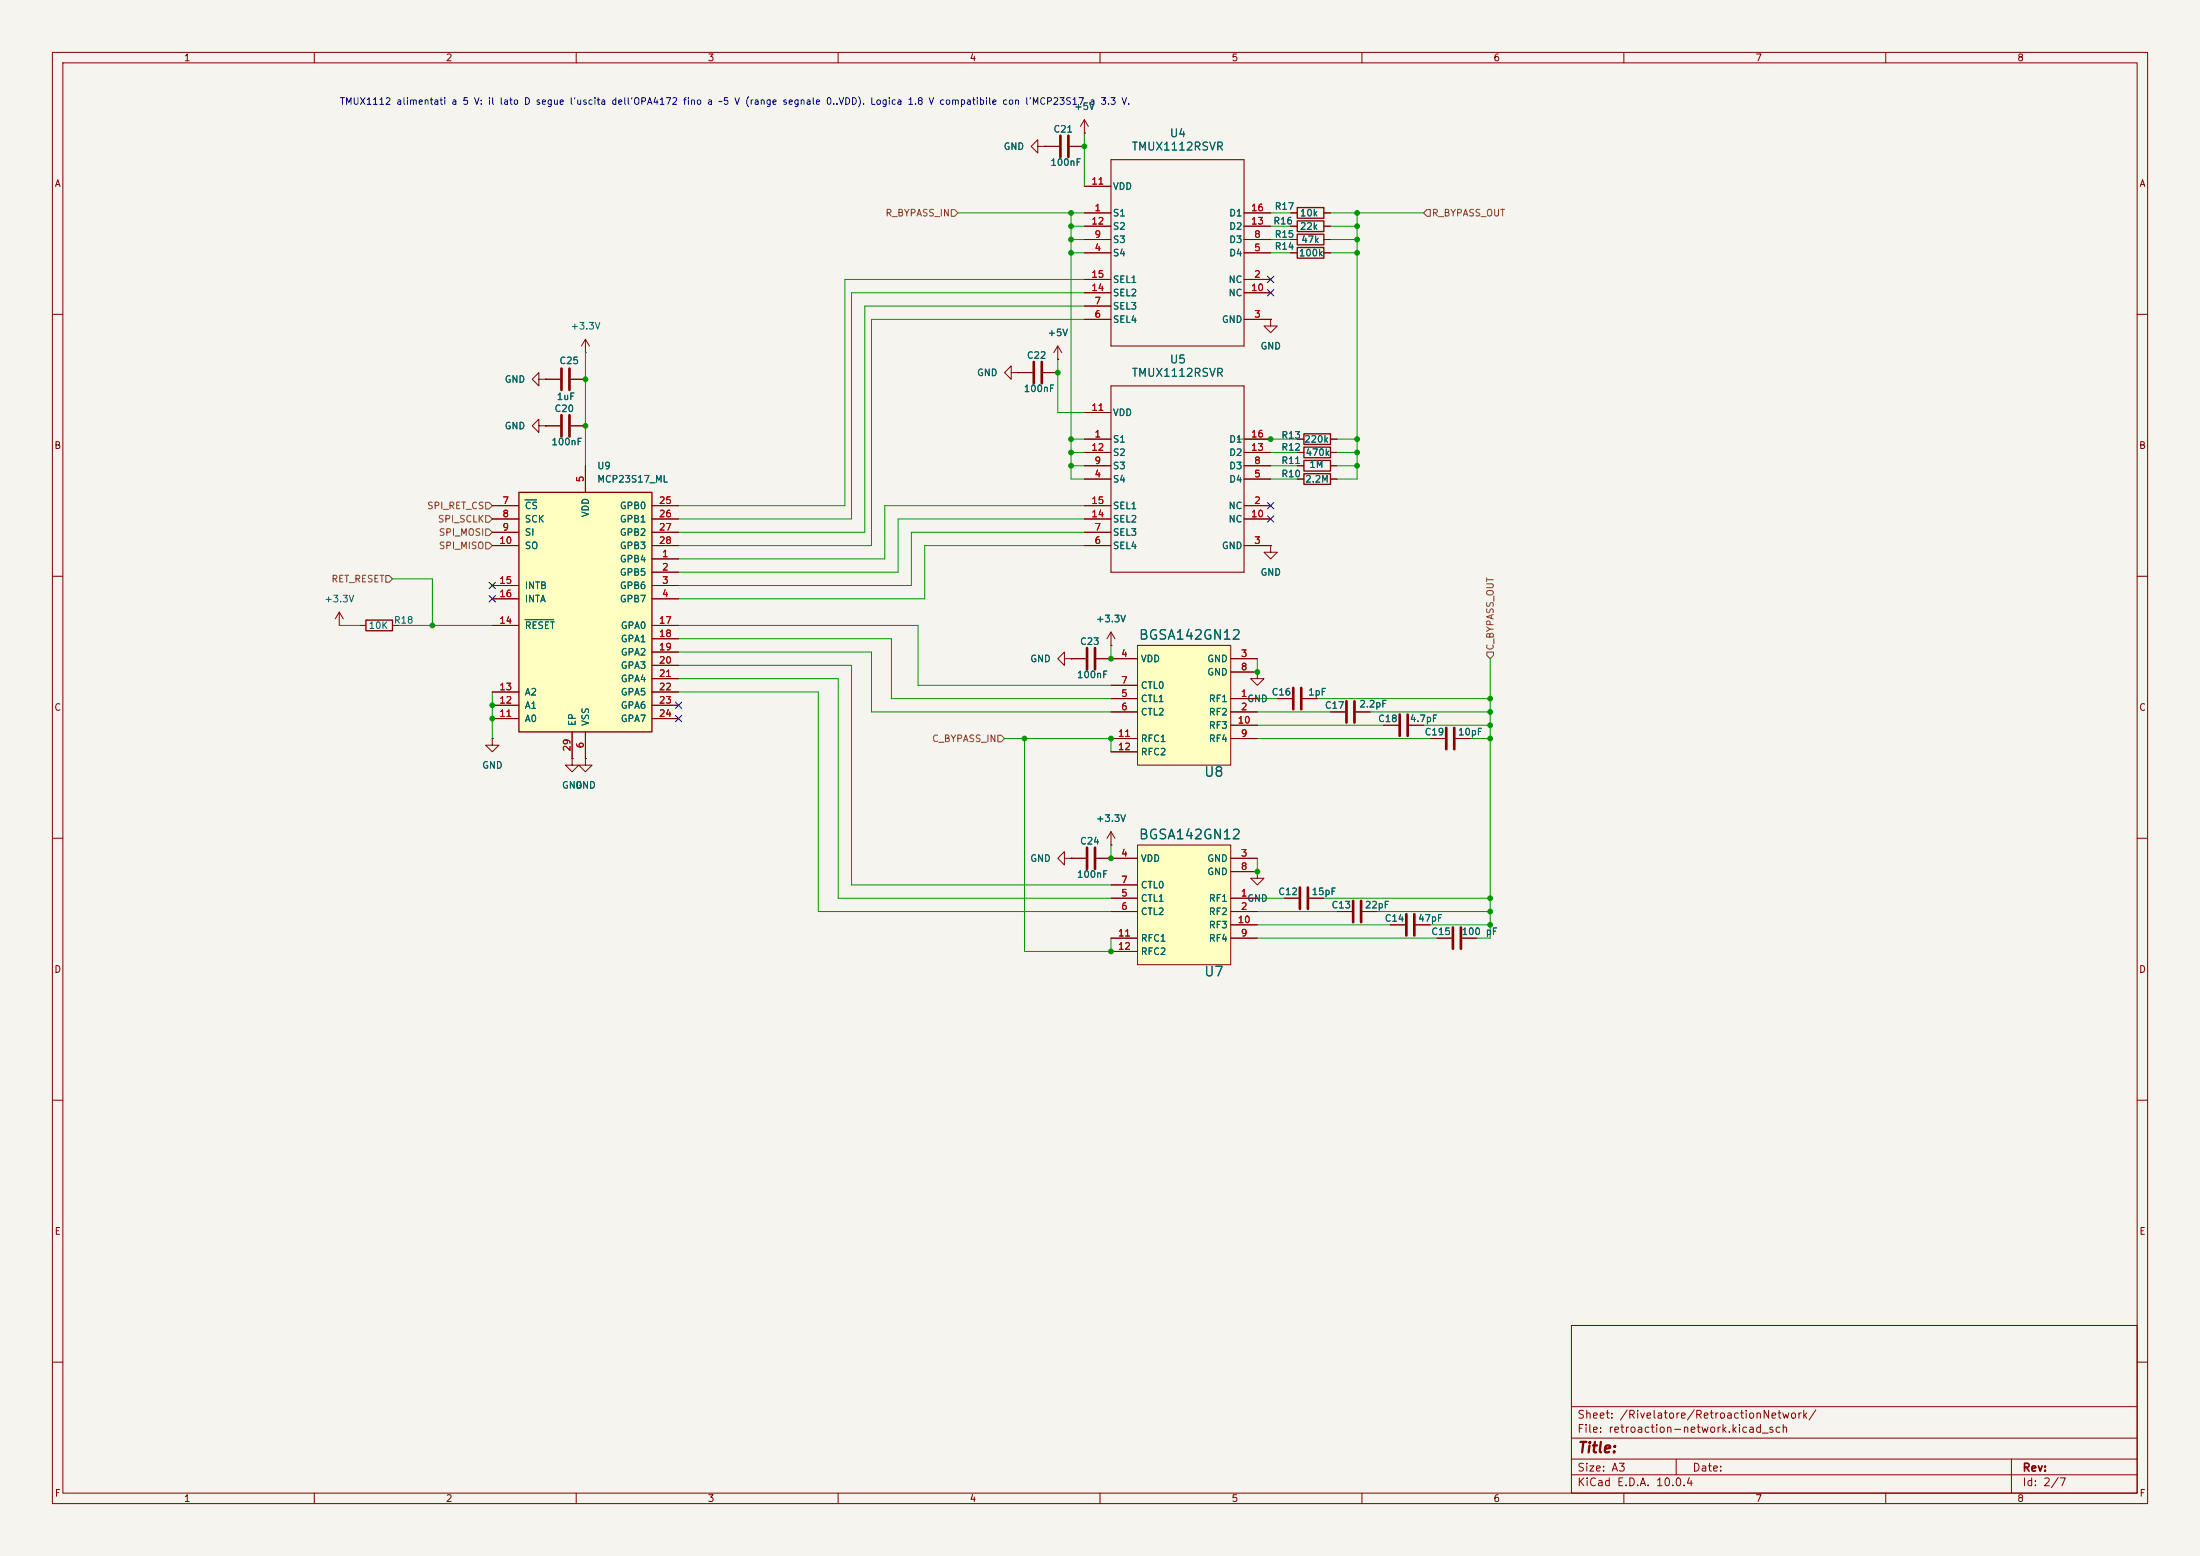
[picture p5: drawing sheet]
<svg xmlns="http://www.w3.org/2000/svg" width="420mm" height="297mm" viewBox="0 0 420 297" stroke-linecap="round" stroke-linejoin="round" font-family="sans-serif">
<path d="M0 0h420v297h-420z" fill="#f5f4ef" stroke="#f5f4ef" stroke-width=".19"/>
<g fill="none" stroke="#840000" stroke-width=".19">
<path d="M10 10h400v277h-400zM12 12h396v273h-396zM60 10v2M110 10v2M160 10v2M210 10v2M260 10v2M310 10v2M360 10v2M207 35.6h5.1M207 48.3h5.1M207 40.6h5.1"/>
<path d="M207 53.3h5.1M207 58.4h5.1M207 45.7h5.1M207 55.9h5.1M207 43.2h5.1M237.5 48.3h5.1M237.5 40.6h5.1M237.5 53.3h5.1M237.5 45.7h5.1M237.5 55.9h5.1M237.5 43.2h5.1M246.4 48.3h1.2"/>
<path d="M252.7 48.3h1.3M10 60h2M207 61h5.1M207 78.7h5.1M237.5 61h5.1M242.6 61v1.2h1.2l-1.2 1.3-1.3-1.3h1.3M242.6 61h.1M408 60h2M207 83.8h5.1M207 96.5h5.1M207 91.4h5.1M207 88.9h5.1"/>
<path d="M207 99.1h5.1M207 86.4h5.1M237.5 83.8h5.1M237.5 96.5h5.1M237.5 91.4h5.1M237.5 88.9h5.1M237.5 99.1h5.1M237.5 86.4h5.1M10 110h2M207 104.1h5.1M207 101.6h5.1M237.5 104.1h5.1"/>
<path d="M242.6 104.1v1.3h1.2l-1.2 1.3-1.3-1.3h1.3M242.6 104.1h.1M408 110h2M10 160h2M408 160h2M10 210h2M408 210h2M300 253h108v32h-108zM10 260h2M300 278.5h108M300 274.5h108M300 268.5h108"/>
<path d="M320 278.5v3M384 278.5v6.5M408 260h2M60 285v2M110 285v2M160 285v2M210 285v2M260 285v2M300 281.5h108M310 285v2M360 285v2"/>
</g>
<path d="M247.6 47.2h5.1v2.1h-5.1z" fill="none" stroke="#840000" stroke-width=".25"/>
<path d="M212.1 30.5h25.4v35.5h-25.4zM212.1 73.7h25.4v35.5h-25.4z" fill="none" stroke="#840000" stroke-width=".2"/>
<path d="M217.2 161.3h17.7v22.9h-17.7z" fill="#ffffc2"/>
<path d="M217.2 161.3h17.7v22.9h-17.7z" fill="none" stroke="#800000" stroke-width=".19"/>
<g fill="none" stroke="#840000" stroke-width=".19">
<path d="M203.2 125.7v-1.2l-1.3 1.2 1.3 1.3v-1.3h1.3M204.5 125.7h.1M204.5 125.7h2.8M209.3 125.7h2.8M212.1 158.8l-.8 1.2M212.1 158.8l.8 1.2M212.1 158.8v2.5M203.2 163.8v-1.2l-1.3 1.2 1.3 1.3v-1.3h1.3M204.5 163.8h.1M204.5 163.8h2.8M209.3 163.8h7.9M212.1 161.3h.1"/>
<path d="M212.1 171.5h5.1M212.1 174h5.1M212.1 168.9h5.1M212.1 179.1h5.1M234.9 171.5h5.1M234.9 174h5.1M234.9 163.8h5.1M234.9 166.4h5.1M234.9 179.1h5.1M234.9 176.5h5.1M212.1 181.6h5.1"/>
</g>
<path d="M207.5 123.7v4.1M209 123.7v4.1M207.5 161.8v4.1M209 161.8v4.1" fill="none" stroke="#840000" stroke-width=".51"/>
<path d="M217.2 123.2h17.7v22.9h-17.7z" fill="#ffffc2"/>
<path d="M217.2 123.2h17.7v22.9h-17.7z" fill="none" stroke="#800000" stroke-width=".19"/>
<g fill="none" stroke="#840000" stroke-width=".19">
<path d="M246.4 45.7h1.2M252.7 45.7h1.3M102.9 72.4v-1.3l-1.3 1.3 1.3 1.3v-1.3h1.2M104.1 72.4h.1M104.1 72.4h2.8M109 72.4h2.8M193 71.1v-1.2l-1.2 1.2 1.2 1.3v-1.3h1.3M194.3 71.1h.1M194.3 71.1h2.8M199.1 71.1h2.8M201.9 68.6h.1M201.9 66l-.7 1.3"/>
<path d="M201.9 66l.8 1.3M201.9 66v2.6M102.9 81.3v-1.3l-1.3 1.3 1.3 1.3v-1.3h1.2M104.1 81.3h.1M104.1 81.3h2.8M109 81.3h2.8M64.8 119.4h.1M64.8 116.8l-.8 1.3M64.8 116.8l.7 1.3M64.8 116.8v2.6M68.6 119.4h1.2M74.9 119.4h1.3"/>
<path d="M212.1 123.2h.1M212.1 133.4h5.1M212.1 135.9h5.1M212.1 125.7h5.1M212.1 130.8h5.1M212.1 120.7l-.8 1.2M212.1 120.7l.8 1.2M212.1 120.7v2.5M234.9 133.4h5.1M234.9 135.9h5.1M234.9 125.7h5.1M234.9 128.3h5.1"/>
<path d="M234.9 138.4h5.1M94 141v1.2h1.2l-1.2 1.3-1.3-1.3h1.3M94 141h.1M109.2 144.8v1.3h1.3l-1.3 1.2-1.3-1.2h1.3M109.2 144.8h.1M111.8 144.8v1.3h1.2l-1.2 1.2-1.3-1.2h1.3M111.8 144.8h.1M212.1 141h5.1M212.1 143.5h5.1M234.9 141h5.1"/>
</g>
<path d="M107.2 70.4v4M107.2 79.2v4.1M108.7 70.4v4M108.7 79.2v4.1M197.4 69.1v4.1M198.9 69.1v4.1" fill="none" stroke="#840000" stroke-width=".51"/>
<path d="M247.6 44.7h5.1v2h-5.1zM69.8 118.4h5.1v2h-5.1z" fill="none" stroke="#840000" stroke-width=".25"/>
<path d="M99.1 94h25.4v45.7h-25.4z" fill="#ffffc2"/>
<path d="M247.6 39.6h5.1v2.1h-5.1zM247.6 42.2h5.1v2h-5.1zM99.1 94h25.4v45.7h-25.4zM248.9 90.4h5.1v2.1h-5.1zM248.9 82.8h5.1v2h-5.1zM248.9 87.9h5.1v2h-5.1zM248.9 85.3h5.1v2.1h-5.1z" fill="none" stroke="#840000" stroke-width=".25"/>
<g fill="none" stroke="#840000" stroke-width=".19">
<path d="M198.1 27.9v-1.2l-1.3 1.2 1.3 1.3v-1.3h1.3M199.4 27.9h.1M199.4 27.9h2.8M204.2 27.9h2.8M207 25.4h.1M207 22.9l-.8 1.2M207 22.9l.8 1.2M207 22.9v2.5M207 35.6h5.1M207 40.6h5.1M207 43.2h5.1M207 48.3h5.1"/>
<path d="M207 45.7h5.1M207 53.3h5.1M207 58.4h5.1M207 55.9h5.1M237.5 40.6h5.1M237.5 43.2h5.1M237.5 48.3h5.1M237.5 45.7h5.1M237.5 53.3h5.1M237.5 55.9h5.1M246.4 40.6h1.2M246.4 43.2h1.2"/>
<path d="M246.4 48.3h1.2M246.4 45.7h1.2M252.7 40.6h1.3M252.7 43.2h1.3M252.7 48.3h1.3M252.7 45.7h1.3M104.1 72.4h.1M104.1 72.4h2.8M109 72.4h2.8M111.8 67.3h.1M111.8 64.8v2.5M111.8 64.8l-.8 1.2"/>
<path d="M111.8 64.8l.7 1.2M194.3 71.1h.1M194.3 71.1h2.8M199.1 71.1h2.8M201.9 68.6h.1M207 78.7h5.1M207 61h5.1M237.5 61h5.1M242.6 61h.1M94 96.5h5.1M94 99.1h5.1M104.1 81.3h.1"/>
<path d="M104.1 81.3h2.8M109 81.3h2.8M111.8 88.9v5.1M124.5 96.5h5M124.5 99.1h5M207 96.5h5.1M207 99.1h5.1M207 91.4h5.1M207 83.8h5.1M207 88.9h5.1M207 86.4h5.1M237.5 96.5h5.1"/>
<path d="M237.5 99.1h5.1M237.5 91.4h5.1M237.5 83.8h5.1M237.5 88.9h5.1M237.5 86.4h5.1M247.6 91.4h1.3M247.6 83.8h1.3M247.6 88.9h1.3M247.6 86.4h1.3M254 91.4h1.3M254 83.8h1.3M254 88.9h1.3"/>
<path d="M254 86.4h1.3M94 111.8h5.1M94 114.3h5.1M94 101.6h5.1M94 104.1h5.1M94 119.4h5.1M124.5 106.7h5M124.5 109.2h5M124.5 111.8h5M124.5 114.3h5M124.5 101.6h5M124.5 104.1h5"/>
<path d="M124.5 119.4h5M207 101.6h5.1M207 104.1h5.1M237.5 104.1h5.1M242.6 104.1h.1M94 137.2h5.1M94 134.6h5.1M94 132.1h5.1M109.2 139.7v5.1M111.8 139.7v5.1M124.5 137.2h5M124.5 134.6h5"/>
<path d="M124.5 132.1h5M124.5 121.9h5M124.5 124.5h5M124.5 127h5M124.5 129.5h5M204.5 125.7h.1M204.5 125.7h2.8M209.3 125.7h7.9M212.1 123.2h.1M212.1 135.9h5.1M212.1 133.4h5.1M212.1 130.8h5.1"/>
<path d="M234.9 138.4h5.1M234.9 135.9h5.1M234.9 133.4h5.1M234.9 125.7h5.1M234.9 128.3h5.1M240 128.3v1.2h1.3l-1.3 1.3-1.2-1.3h1.2M240 128.3h.1M243.8 133.4h2.8M248.7 133.4h2.8M254 135.9h2.8M258.8 135.9h2.8M264.2 138.4h2.8"/>
<path d="M269 138.4h2.8M94 141h.1M109.2 144.8h.1M111.8 144.8h.1M212.1 141h5.1M212.1 143.5h5.1M234.9 141h5.1M273 141h2.8M277.9 141h2.8M204.5 163.8h.1M204.5 163.8h2.8M209.3 163.8h7.9"/>
<path d="M212.1 161.3h.1M212.1 179.1h5.1M212.1 174h5.1M212.1 171.5h5.1M212.1 168.9h5.1M234.9 179.1h5.1M234.9 174h5.1M234.9 176.5h5.1M234.9 171.5h5.1M234.9 163.8h5.1M234.9 166.4h5.1M240 166.4v1.2h1.3l-1.3 1.3-1.2-1.3h1.2"/>
<path d="M240 166.4h.1M245.1 171.5h2.8M249.9 171.5h2.8M255.3 174h2.8M260.1 174h2.8M265.4 176.5h2.8M270.3 176.5h2.7M274.3 179.1h2.8M279.1 179.1h2.8M212.1 181.6h5.1"/>
</g>
<path d="M100.2 95.4h2.2M100.2 118.3h5.5" fill="none" stroke="#006464" stroke-width=".19"/>
<g fill="none" stroke="#840000" stroke-width=".51">
<path d="M202.4 25.9v4.1M204 25.9v4.1M246.9 131.3v4.1M248.4 131.3v4.1M257 133.9v4M258.6 133.9v4M267.2 136.4v4.1M268.7 136.4v4.1M276.1 138.9v4.1M277.6 138.9v4.1M248.2 169.4v4.1M249.7 169.4v4.1"/>
<path d="M258.3 172v4M259.8 172v4M268.5 174.5v4.1M270 174.5v4.1M277.4 177v4.1M278.9 177v4.1"/>
</g>
<path d="M181.6 40h.6l.7 .6-.7 .7h-.6zM272.4 40h.6v1.3h-.6l-.6-.7zM92.7 98.4h.6l.7 .7-.7 .6h-.6zM92.7 95.9h.6l.7 .6-.7 .7h-.6zM73.7 109.9h.6l.6 .6-.6 .6h-.6zM92.7 101h.6l.7 .6-.7 .6h-.6zM92.7 103.5h.6l.7 .6-.7 .7h-.6zM283.8 124.5h1.3v.6l-.6 .6-.7-.6zM190.5 140.3h.6l.7 .7-.7 .6h-.6z" fill="none" stroke="#725600" stroke-width=".19"/>
<g fill="none" stroke="#009600" stroke-width=".19">
<path d="M207 25.4v10.2M182.9 40.6h24.1M204.5 40.6v50.8h2.5M204.5 43.2h2.5M204.5 48.3h2.5M204.5 45.7h2.5M207 53.3h-45.7v43.2h-31.8M207 55.9h-44.4v43.2h-33.1M207 58.4h-41.9v43.2h-35.6M242.6 40.6h3.8M242.6 43.2h3.8M242.6 48.3h3.8"/>
<path d="M242.6 45.7h3.8M254 40.6h17.8M254 43.2h5.1M254 48.3h5.1M254 45.7h5.1M259.1 40.6v50.8h-3.8M111.8 67.3v21.6M201.9 68.6v10.1h5.1M207 61h-40.6v43.1h-36.9M204.5 88.9h2.5M204.5 86.4h2.5M204.5 83.8h2.5"/>
<path d="M207 96.5h-38.1v10.2h-39.4M207 99.1h-35.6v10.1h-41.9M236.2 83.8h11.4M242.6 88.9h5M242.6 91.4h5M242.6 86.4h5M255.3 88.9h3.8M255.3 86.4h3.8M255.3 83.8h3.8M64.8 119.4h3.8M74.9 110.5h7.6v8.9M76.2 119.4h17.8"/>
<path d="M129.5 119.4h45.8v11.4h36.8M207 104.1h-30.5v10.2h-47M207 101.6h-33v10.2h-44.5M94 132.1v8.9M129.5 124.5h36.9v11.4h45.7M129.5 121.9h40.7v11.5h41.9M129.5 132.1h26.7v41.9h55.9M129.5 129.5h30.5v42h52.1M129.5 127h33.1v41.9h49.5M212.1 123.2v2.5M240 138.4h24.2M240 135.9h14"/>
<path d="M240 133.4h3.8M240 125.7v2.6M251.5 133.4h33M261.6 135.9h22.9M271.8 138.4h12.7M284.5 125.7v53.4h-2.6M191.8 141h20.3v2.5M195.6 141v40.6h16.5v-2.5M240 141h33M280.7 141h3.8M212.1 161.3v2.5M240 179.1h34.3"/>
<path d="M240 163.8v2.6M240 174h15.3M240 171.5h5.1M240 176.5h25.4M252.7 171.5h31.8M262.9 174h21.6M273 176.5h11.5"/>
</g>
<g fill="none" stroke="#000084" stroke-width=".19">
<path d="M242 55.3l1.2 1.2M242 52.7l1.2 1.2M243.2 55.3l-1.2 1.2M243.2 52.7l-1.2 1.2M242 98.5l1.2 1.2M242 95.9l1.2 1.2M243.2 98.5l-1.2 1.2M243.2 95.9l-1.2 1.2M93.4 113.7l1.2 1.2M93.4 111.2l1.2 1.2M94.6 113.7l-1.2 1.2M94.6 111.2l-1.2 1.2"/>
<path d="M128.9 136.6l1.2 1.2M128.9 134l1.2 1.2M130.1 136.6l-1.2 1.2M130.1 134l-1.2 1.2"/>
</g>
<g fill="#009600" stroke="#009600" stroke-width=".19">
<circle cx="201.9" cy="71.1" r=".46"/>
<circle cx="204.5" cy="86.4" r=".46"/>
<circle cx="204.5" cy="83.8" r=".46"/>
<circle cx="204.5" cy="48.3" r=".46"/>
<circle cx="204.5" cy="43.2" r=".46"/>
<circle cx="204.5" cy="45.7" r=".46"/>
<circle cx="204.5" cy="40.6" r=".46"/>
<circle cx="204.5" cy="88.9" r=".46"/>
<circle cx="212.1" cy="125.7" r=".46"/>
<circle cx="207" cy="27.9" r=".46"/>
<circle cx="259.1" cy="45.7" r=".46"/>
<circle cx="259.1" cy="43.2" r=".46"/>
<circle cx="259.1" cy="40.6" r=".46"/>
<circle cx="259.1" cy="83.8" r=".46"/>
<circle cx="259.1" cy="48.3" r=".46"/>
<circle cx="259.1" cy="88.9" r=".46"/>
<circle cx="259.1" cy="86.4" r=".46"/>
<circle cx="284.5" cy="138.4" r=".46"/>
<circle cx="284.5" cy="141" r=".46"/>
<circle cx="284.5" cy="174" r=".46"/>
<circle cx="284.5" cy="171.5" r=".46"/>
<circle cx="284.5" cy="176.5" r=".46"/>
<circle cx="240" cy="166.4" r=".46"/>
<circle cx="284.5" cy="133.4" r=".46"/>
<circle cx="284.5" cy="135.9" r=".46"/>
<circle cx="111.8" cy="81.3" r=".46"/>
<circle cx="94" cy="134.6" r=".46"/>
<circle cx="94" cy="137.2" r=".46"/>
<circle cx="82.5" cy="119.4" r=".46"/>
<circle cx="111.8" cy="72.4" r=".46"/>
<circle cx="212.1" cy="141" r=".46"/>
<circle cx="240" cy="128.3" r=".46"/>
<circle cx="195.6" cy="141" r=".46"/>
<circle cx="212.1" cy="181.6" r=".46"/>
<circle cx="212.1" cy="163.8" r=".46"/>
<circle cx="242.6" cy="83.8" r=".46"/>
</g>
<text font-size="2" fill="#840000" x="301" y="277.8">Title:</text>
<g font-size="1.8" fill="#006464">
<text x="217.3" y="122.6">BGSA142GN12</text>
<text x="229.7" y="148.7">U8</text>
<text x="217.3" y="160.7">BGSA142GN12</text>
<text x="229.7" y="186.8">U7</text>
</g>
<g font-size="1.5" fill="#006464">
<text x="215.9" y="29.1">TMUX1112RSVR</text>
<text x="223.2" y="26.6">U4</text>
<text x="223.2" y="69.7">U5</text>
<text x="215.9" y="72.3">TMUX1112RSVR</text>
</g>
<g font-size="1.5" fill="#840000">
<text x="301" y="273.8">File: retroaction-network.kicad_sch</text>
<text x="301" y="271.1">Sheet: /Rivelatore/RetroactionNetwork/</text>
<text x="301" y="281.2">Size: A3</text>
<text x="323" y="281.2">Date:</text>
<text x="386" y="281.2">Rev:</text>
<text x="301" y="284">KiCad E.D.A. 10.0.4</text>
<text x="386" y="284">Id: 2/7</text>
</g>
<g font-size="1.3" fill="#840000">
<text x="35" y="12">1</text>
<text x="85" y="12">2</text>
<text x="135" y="12">3</text>
<text x="185" y="12">4</text>
<text x="235" y="12">5</text>
<text x="285" y="12">6</text>
<text x="335" y="12">7</text>
<text x="385" y="12">8</text>
<text x="10.3" y="36">A</text>
<text x="408.3" y="36">A</text>
<text x="10.3" y="86">B</text>
<text x="408.2" y="86">B</text>
<text x="10.3" y="136">C</text>
<text x="408.2" y="136">C</text>
<text x="10.3" y="186">D</text>
<text x="408.2" y="186">D</text>
<text x="10.3" y="236">E</text>
<text x="408.3" y="236">E</text>
<text x="10.3" y="286">F</text>
<text x="35" y="287">1</text>
<text x="85" y="287">2</text>
<text x="135" y="287">3</text>
<text x="185" y="287">4</text>
<text x="235" y="287">5</text>
<text x="285" y="287">6</text>
<text x="335" y="287">7</text>
<text x="385" y="287">8</text>
<text x="408.3" y="286">F</text>
</g>
<text font-size="1.3" fill="#0000c2" x="64.8" y="20.3">TMUX1112 alimentati a 5 V: il lato D segue l'uscita dell'OPA4172 fino a ~5 V (range segnale 0..VDD). Logica 1.8 V compatibile con l'MCP23S17 a 3.3 V.</text>
<g font-size="1.3" fill="#006464">
<text x="205" y="21.3">+5V</text>
<text x="191.5" y="28.9">GND</text>
<text x="201" y="25.6">C21</text>
<text x="200.4" y="32">100nF</text>
<text x="212.3" y="41.6">S1</text>
<text x="212.3" y="36.5">VDD</text>
<text x="234.6" y="41.6">D1</text>
<text x="243.2" y="40.3">R17</text>
<text x="248.1" y="41.6">10k</text>
<text x="212.3" y="46.7">S3</text>
<text x="212.3" y="44.2">S2</text>
<text x="234.6" y="46.7">D3</text>
<text x="234.6" y="44.2">D2</text>
<text x="243" y="43.1">R16</text>
<text x="243.2" y="48">R14</text>
<text x="243.2" y="45.7">R15</text>
<text x="248.1" y="44.2">22k</text>
<text x="248.3" y="46.7">47k</text>
<text x="212.3" y="49.2">S4</text>
<text x="234.6" y="49.2">D4</text>
<text x="247.9" y="49.2">100k</text>
<text x="212.3" y="59.4">SEL3</text>
<text x="212.3" y="56.9">SEL2</text>
<text x="212.3" y="54.3">SEL1</text>
<text x="234.4" y="54.3">NC</text>
<text x="234.4" y="56.9">NC</text>
<text x="108.8" y="63.2">+3.3V</text>
<text x="199.9" y="64.5">+5V</text>
<text x="212.3" y="61.9">SEL4</text>
<text x="233.2" y="61.9">GND</text>
<text x="106.7" y="69.8">C25</text>
<text x="195.9" y="68.8">C22</text>
<text x="240.5" y="67">GND</text>
<text x="96.2" y="73.4">GND</text>
<text x="106.2" y="76.7">1uF</text>
<text x="186.4" y="72.1">GND</text>
<text x="195.3" y="75.1">100nF</text>
<text x="96.2" y="82.3">GND</text>
<text x="105.7" y="78.9">C20</text>
<text x="212.3" y="79.7">VDD</text>
<text x="105.2" y="85.3">100nF</text>
<text x="113.9" y="89.9">U9</text>
<text x="212.3" y="84.8">S1</text>
<text x="212.3" y="89.9">S3</text>
<text x="212.3" y="87.3">S2</text>
<text x="234.6" y="89.9">D3</text>
<text x="234.6" y="87.3">D2</text>
<text x="234.6" y="84.8">D1</text>
<text x="244.5" y="84">R13</text>
<text x="244.5" y="88.9">R11</text>
<text x="244.5" y="86.3">R12</text>
<text x="248.9" y="84.8">220k</text>
<text x="249.1" y="87.3">470k</text>
<text x="249.9" y="89.6">1M</text>
<text x="113.9" y="92.4">MCP23S17_ML</text>
<text x="212.3" y="92.4">S4</text>
<text x="234.6" y="92.4">D4</text>
<text x="244.5" y="91.4">R10</text>
<text x="249.1" y="92.4">2.2M</text>
<text x="100.1" y="97.5">CS</text>
<text x="100.1" y="100">SCK</text>
<text x="112.7" y="98.8" transform="rotate(-90 112.7 98.8)">VDD</text>
<text x="118.2" y="97.5">GPB0</text>
<text x="118.2" y="100">GPB1</text>
<text x="212.3" y="100">SEL2</text>
<text x="212.3" y="97.5">SEL1</text>
<text x="234.4" y="97.5">NC</text>
<text x="234.4" y="100">NC</text>
<text x="100.1" y="102.6">SI</text>
<text x="100.1" y="105.1">SO</text>
<text x="118.2" y="107.7">GPB4</text>
<text x="118.2" y="102.6">GPB2</text>
<text x="118.2" y="105.1">GPB3</text>
<text x="212.3" y="105.1">SEL4</text>
<text x="212.3" y="102.6">SEL3</text>
<text x="233.2" y="105.1">GND</text>
<text x="100.1" y="112.7">INTB</text>
<text x="118.2" y="110.2">GPB5</text>
<text x="118.2" y="112.7">GPB6</text>
<text x="240.5" y="110.2">GND</text>
<text x="61.8" y="115.3">+3.3V</text>
<text x="75.1" y="119.3">R18</text>
<text x="100.1" y="115.3">INTA</text>
<text x="118.2" y="115.3">GPB7</text>
<text x="209.1" y="119.1">+3.3V</text>
<text x="70.3" y="120.4">10K</text>
<text x="100.1" y="120.4">RESET</text>
<text x="118.4" y="120.4">GPA0</text>
<text x="118.4" y="122.9">GPA1</text>
<text x="118.4" y="125.4">GPA2</text>
<text x="206.1" y="123.4">C23</text>
<text x="118.4" y="128">GPA3</text>
<text x="118.4" y="130.5">GPA4</text>
<text x="196.6" y="126.7">GND</text>
<text x="205.5" y="129.7">100nF</text>
<text x="217.7" y="126.7">VDD</text>
<text x="217.7" y="131.8">CTL0</text>
<text x="230.4" y="126.7">GND</text>
<text x="230.4" y="129.2">GND</text>
<text x="100.1" y="135.6">A1</text>
<text x="100.1" y="133.1">A2</text>
<text x="118.4" y="133.1">GPA5</text>
<text x="118.4" y="135.6">GPA6</text>
<text x="217.7" y="134.3">CTL1</text>
<text x="217.7" y="136.9">CTL2</text>
<text x="230.7" y="134.3">RF1</text>
<text x="230.7" y="136.9">RF2</text>
<text x="238" y="134.3">GND</text>
<text x="242.7" y="133.1">C16</text>
<text x="249.6" y="133.1">1pF</text>
<text x="252.8" y="135.6">C17</text>
<text x="259.4" y="135.3">2.2pF</text>
<text x="100.1" y="138.1">A0</text>
<text x="110.2" y="138.7" transform="rotate(-90 110.2 138.7)">EP</text>
<text x="112.7" y="138.7" transform="rotate(-90 112.7 138.7)">VSS</text>
<text x="118.4" y="138.1">GPA7</text>
<text x="217.7" y="141.9">RFC1</text>
<text x="230.7" y="141.9">RF4</text>
<text x="230.7" y="139.4">RF3</text>
<text x="263" y="138.1">C18</text>
<text x="269" y="138.1">4.7pF</text>
<text x="271.9" y="140.7">C19</text>
<text x="278.2" y="140.7">10pF</text>
<text x="91.9" y="147">GND</text>
<text x="217.7" y="144.5">RFC2</text>
<text x="107.2" y="150.8">GND</text>
<text x="109.7" y="150.8">GND</text>
<text x="206.1" y="161.5">C24</text>
<text x="209.1" y="157.2">+3.3V</text>
<text x="196.6" y="164.8">GND</text>
<text x="205.5" y="167.8">100nF</text>
<text x="217.7" y="164.8">VDD</text>
<text x="230.4" y="164.8">GND</text>
<text x="230.4" y="167.3">GND</text>
<text x="217.7" y="172.4">CTL1</text>
<text x="217.7" y="169.9">CTL0</text>
<text x="230.7" y="172.4">RF1</text>
<text x="238" y="172.4">GND</text>
<text x="243.9" y="171.2">C12</text>
<text x="250.3" y="171.2">15pF</text>
<text x="254.1" y="173.7">C13</text>
<text x="260.5" y="173.7">22pF</text>
<text x="217.7" y="175">CTL2</text>
<text x="230.7" y="175">RF2</text>
<text x="230.7" y="177.5">RF3</text>
<text x="264.2" y="176.2">C14</text>
<text x="270.6" y="176.2">47pF</text>
<text x="273.1" y="178.8">C15</text>
<text x="278.9" y="178.8">100 pF</text>
<text x="217.7" y="180">RFC1</text>
<text x="217.7" y="182.6">RFC2</text>
<text x="230.7" y="180">RF4</text>
</g>
<g font-size="1.3" fill="#a90000">
<text x="208.2" y="35.5">11</text>
<text x="208.8" y="40.6">1</text>
<text x="238.7" y="40.6">16</text>
<text x="208.2" y="43.2">12</text>
<text x="208.8" y="45.7">9</text>
<text x="238.7" y="43.2">13</text>
<text x="239.3" y="45.7">8</text>
<text x="208.2" y="53.3">15</text>
<text x="208.8" y="48.2">4</text>
<text x="239.3" y="53.3">2</text>
<text x="239.3" y="48.2">5</text>
<text x="208.2" y="55.9">14</text>
<text x="208.8" y="58.4">7</text>
<text x="238.7" y="55.9">10</text>
<text x="208.8" y="60.9">6</text>
<text x="239.3" y="60.9">3</text>
<text x="208.2" y="78.7">11</text>
<text x="208.8" y="83.8">1</text>
<text x="238.7" y="83.8">16</text>
<text x="208.2" y="86.3">12</text>
<text x="208.8" y="88.9">9</text>
<text x="238.7" y="86.3">13</text>
<text x="239.3" y="88.9">8</text>
<text x="111.7" y="92.1" transform="rotate(-90 111.7 92.1)">5</text>
<text x="208.8" y="91.4">4</text>
<text x="239.3" y="91.4">5</text>
<text x="95.8" y="96.5">7</text>
<text x="95.8" y="99">8</text>
<text x="95.8" y="101.6">9</text>
<text x="125.7" y="96.5">25</text>
<text x="125.7" y="99">26</text>
<text x="125.7" y="101.6">27</text>
<text x="208.2" y="99">14</text>
<text x="208.2" y="96.5">15</text>
<text x="208.8" y="101.6">7</text>
<text x="238.7" y="99">10</text>
<text x="239.3" y="96.5">2</text>
<text x="95.2" y="104.1">10</text>
<text x="125.7" y="104.1">28</text>
<text x="126.3" y="106.7">1</text>
<text x="208.8" y="104.1">6</text>
<text x="239.3" y="104.1">3</text>
<text x="95.2" y="111.7">15</text>
<text x="126.3" y="109.2">2</text>
<text x="126.3" y="111.7">3</text>
<text x="95.2" y="119.4">14</text>
<text x="95.2" y="114.3">16</text>
<text x="125.7" y="119.4">17</text>
<text x="126.3" y="114.3">4</text>
<text x="125.7" y="121.9">18</text>
<text x="125.7" y="124.4">19</text>
<text x="213.9" y="125.7">4</text>
<text x="236.8" y="125.7">3</text>
<text x="125.7" y="127">20</text>
<text x="125.7" y="129.5">21</text>
<text x="213.9" y="130.8">7</text>
<text x="236.8" y="128.2">8</text>
<text x="95.2" y="137.1">11</text>
<text x="95.2" y="134.6">12</text>
<text x="95.2" y="132.1">13</text>
<text x="125.7" y="132.1">22</text>
<text x="125.7" y="134.6">23</text>
<text x="125.7" y="137.1">24</text>
<text x="213.9" y="133.3">5</text>
<text x="213.9" y="135.9">6</text>
<text x="236.8" y="133.3">1</text>
<text x="236.8" y="135.9">2</text>
<text x="109.2" y="143.6" transform="rotate(-90 109.2 143.6)">29</text>
<text x="111.7" y="142.9" transform="rotate(-90 111.7 142.9)">6</text>
<text x="213.3" y="140.9">11</text>
<text x="213.3" y="143.5">12</text>
<text x="236.2" y="138.4">10</text>
<text x="236.8" y="140.9">9</text>
<text x="213.9" y="163.8">4</text>
<text x="236.8" y="163.8">3</text>
<text x="236.8" y="166.3">8</text>
<text x="213.9" y="171.4">5</text>
<text x="213.9" y="174">6</text>
<text x="213.9" y="168.9">7</text>
<text x="236.8" y="171.4">1</text>
<text x="236.8" y="174">2</text>
<text x="213.3" y="179">11</text>
<text x="236.2" y="176.5">10</text>
<text x="236.8" y="179">9</text>
<text x="213.3" y="181.6">12</text>
</g>
<g font-size="1.3" fill="#725600">
<text x="168.9" y="41.6">R_BYPASS_IN</text>
<text x="273.2" y="41.6">R_BYPASS_OUT</text>
<text x="81.4" y="97.5">SPI_RET_CS</text>
<text x="83.5" y="100">SPI_SCLK</text>
<text x="83.7" y="102.6">SPI_MOSI</text>
<text x="83.7" y="105.1">SPI_MISO</text>
<text x="63.2" y="111.5">RET_RESET</text>
<text x="285.5" y="124.3" transform="rotate(-90 285.5 124.3)">C_BYPASS_OUT</text>
<text x="177.8" y="141.9">C_BYPASS_IN</text>
</g>
</svg>
